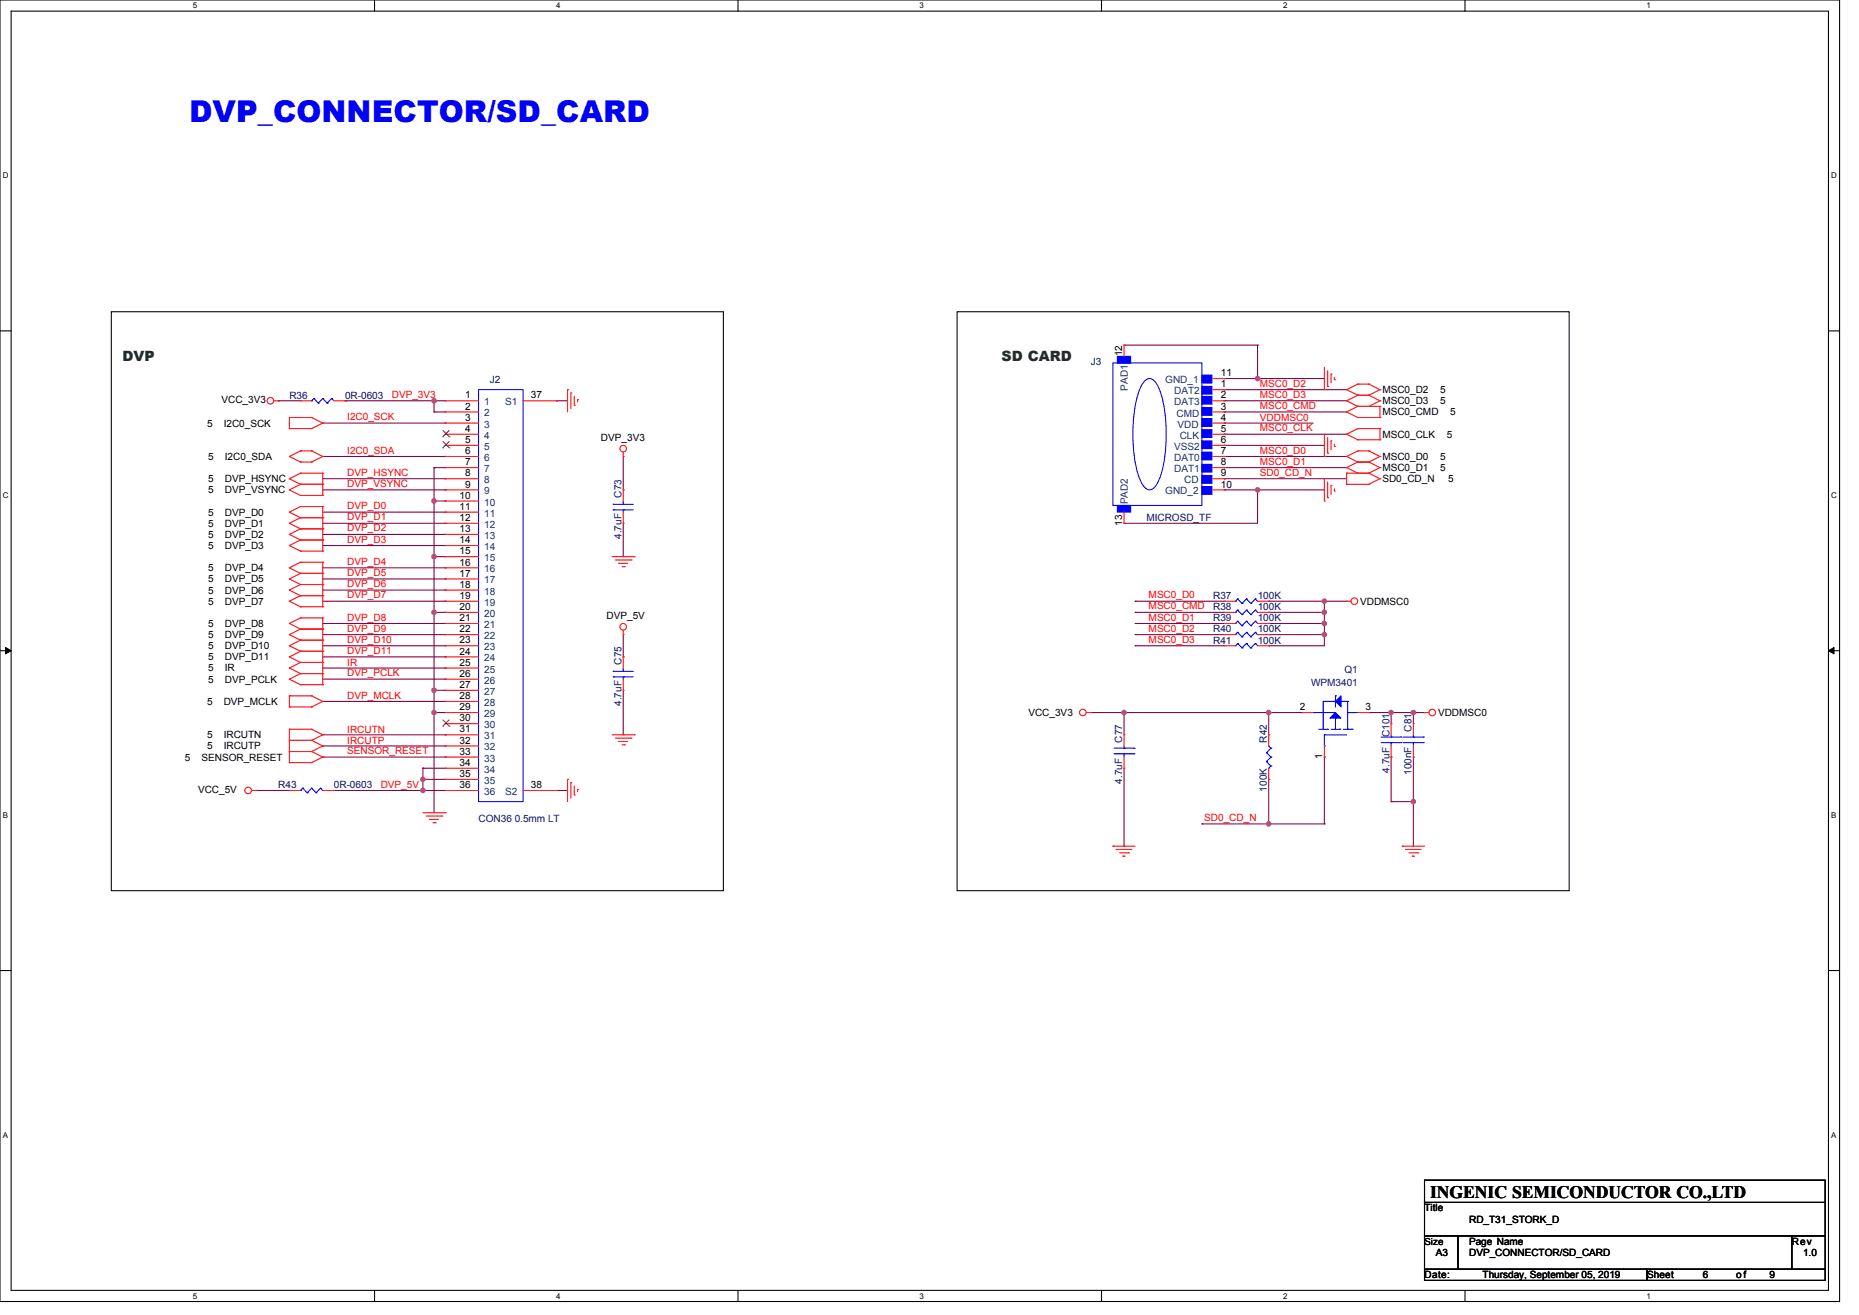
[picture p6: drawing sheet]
<svg xmlns="http://www.w3.org/2000/svg" width="297mm" height="210mm" viewBox="0 0 297 210" stroke-linecap="round" stroke-linejoin="round" font-family="sans-serif">
<path d="M0 0h293.9v207.8h-293.9zM1.8 1.8h290.3v204.3h-290.3z" fill="none" stroke="#000" stroke-width=".17"/>
<g fill="#fff">
<path d="M30.8 .2h.7v1.4h-.7z"/>
<path d="M30.8 206.2h.7v1.5h-.7z"/>
</g>
<path d="M59.8 0v1.8M59.8 206.1v1.7" fill="none" stroke="#000" stroke-width=".17"/>
<g fill="#fff">
<path d="M88.9 .2h.7v1.4h-.7z"/>
<path d="M88.9 206.2h.7v1.5h-.7z"/>
</g>
<path d="M117.9 0v1.8M117.9 206.1v1.7" fill="none" stroke="#000" stroke-width=".17"/>
<g fill="#fff">
<path d="M146.9 .2h.7v1.4h-.7z"/>
<path d="M146.9 206.2h.7v1.5h-.7z"/>
</g>
<path d="M176 0v1.8M176 206.1v1.7" fill="none" stroke="#000" stroke-width=".17"/>
<g fill="#fff">
<path d="M205 .2h.7v1.4h-.7z"/>
<path d="M205 206.2h.7v1.5h-.7z"/>
</g>
<path d="M234.1 0v1.8M234.1 206.1v1.7" fill="none" stroke="#000" stroke-width=".17"/>
<g fill="#fff">
<path d="M263.1 .2h.7v1.4h-.7z"/>
<path d="M263.1 206.2h.7v1.5h-.7z"/>
<path d="M.4 27.3h1v1.4h-1z"/>
<path d="M292.6 27.3h.9v1.4h-.9z"/>
<path d="M.4 78.4h1v1.4h-1z"/>
<path d="M292.6 78.4h.9v1.4h-.9z"/>
</g>
<path d="M0 52.8h1.8M292.1 52.8h1.8" fill="none" stroke="#000" stroke-width=".17"/>
<g fill="#fff">
<path d="M.4 129.4h.9v1.5h-.9z"/>
<path d="M292.6 129.4h.8v1.5h-.8z"/>
</g>
<path d="M0 103.9h1.8M292.1 103.9h1.8" fill="none" stroke="#000" stroke-width=".17"/>
<path d="M.9 103.4l.9 .5-.9 .5zM292.1 103.9l.9-.5v1z" fill="#000" stroke="#000" stroke-width=".16"/>
<g fill="#fff">
<path d="M.4 180.5h.9v1.4h-.9z"/>
<path d="M292.6 180.5h.8v1.4h-.8z"/>
</g>
<path d="M17.8 49.8h97.8v92.4h-97.8zM152.9 49.8h97.8v92.4h-97.8zM0 155h1.8M292.1 155h1.8M227.6 188.5h64v3.5h-64zM227.6 192h64v5.4h-64zM227.6 197.4h5.3v5.3h-5.3zM232.9 197.4h53.4v5.3h-53.4zM286.3 197.4h5.3v5.3h-5.3zM227.6 202.7h35.5v1.8h-35.5zM263.1 202.7h28.5v1.8h-28.5z" fill="none" stroke="#000" stroke-width=".17"/>
<g fill="none" stroke="#800040" stroke-width=".17">
<path d="M179.6 55.1h.1M179.6 55.1h21.3M200.9 55.1h.1M200.9 55.1v5.4M44.4 64h.1M44.4 64h3.6M51.6 67.6h19.5M51.6 72.9h19.5M51.6 78.2h19.5M51.6 76.5h19.5M55.1 64h.1M55.1 64h16"/>
<path d="M69.3 64h.1M69.3 65.8h.1M69.3 74.7h.1M69.3 64v1.8M69.3 74.7v55.1M69.3 65.8h1.8M69.3 74.7h1.8M71.1 67.6h.1M71.1 72.9h.1M71.1 78.2h.1M71.1 76.5h.1M88.9 64h.1"/>
<path d="M88.9 64h1.8M99.6 78.2h.1M99.6 72.9v5.3M195.6 71.1h.1M195.6 69.3h.1M195.6 65.8h.1M195.6 62.2h.1M195.6 74.7h.1M195.6 72.9h.1M195.6 64h.1M195.6 67.6h.1M195.6 76.5h.1"/>
<path d="M195.6 60.5h.1M195.6 78.2h.1M195.6 64h19.5M195.6 65.8h19.5M195.6 67.6h14.2M195.6 72.9h19.5M195.6 74.7h19.5M195.6 78.2h16M195.6 76.5h19.5M195.6 71.1h16M195.6 69.3h19.5M195.6 62.2h19.5"/>
<path d="M195.6 60.5h16M200.9 78.2h.1M200.9 60.5h.1M200.9 78.2v5.4h-21.3M51.6 83.6h19.5M51.6 81.8h19.5M51.6 85.3h19.5M51.6 87.1h19.5M51.6 90.7h19.5M51.6 92.5h19.5M51.6 94.2h19.5M51.6 96h19.5"/>
<path d="M51.6 99.6h19.5M69.3 80h.1M69.3 88.9h.1M69.3 97.8h.1M69.3 80h1.8M69.3 88.9h1.8M69.3 97.8h1.8M71.1 83.6h.1M71.1 81.8h.1M71.1 85.3h.1M71.1 87.1h.1M71.1 90.7h.1"/>
<path d="M71.1 92.5h.1M71.1 94.2h.1M71.1 96h.1M71.1 99.6h.1M99.6 88.9h.1M99.6 83.6v5.3M179.6 83.6h.1M181.4 97.8h.1M181.4 99.6h.1M181.4 96h.1M181.4 97.8h14.2M181.4 96h14.2"/>
<path d="M181.4 99.6h14.2M202.7 97.8h.1M202.7 96h.1M202.7 99.6h.1M202.7 97.8h8.9M202.7 96h12.4M202.7 99.6h8.9M211.6 97.8h.1M211.6 96h.1M211.6 99.6h.1M211.6 96v7.1h-8.9M51.6 112h19.5"/>
<path d="M51.6 117.3h19.5M51.6 119.1h19.5M51.6 106.7h19.5M51.6 101.3h19.5M51.6 103.1h19.5M51.6 104.9h19.5M51.6 108.5h19.5M69.3 110.2h.1M69.3 113.8h.1M69.3 110.2h1.8M69.3 113.8h1.8M71.1 112h.1"/>
<path d="M71.1 117.3h.1M71.1 119.1h.1M71.1 106.7h.1M71.1 101.3h.1M71.1 103.1h.1M71.1 104.9h.1M71.1 108.5h.1M99.6 104.9h.1M99.6 117.3h.1M99.6 101.3v3.6M99.6 110.2v7.1M174.2 113.8h.1"/>
<path d="M174.2 113.8h33.8M179.6 113.8h.1M179.6 113.8v3.5M181.4 103.1h.1M181.4 101.3h.1M181.4 101.3h14.2M181.4 103.1h14.2M202.7 113.8h.1M202.7 101.3h.1M202.7 103.1h.1M202.7 101.3h8.9M202.7 113.8v3.5"/>
<path d="M208 113.8h.1M211.6 101.3h.1M218.7 113.8h.1M218.7 113.8h8.9M222.2 113.8h.1M222.2 113.8v1.8M225.8 113.8h.1M225.8 113.8v1.8M40.9 126.2h.1M40.9 126.2h5.3M51.6 120.9h19.5M53.3 126.2h.1"/>
<path d="M53.3 126.2h17.8M67.6 124.5h.1M67.6 126.2h.1M67.6 122.7h.1M67.6 122.7v3.5M67.6 124.5h3.5M67.6 122.7h3.5M71.1 120.9h.1M88.9 126.2h.1M88.9 126.2h1.8M179.6 135.1h.1M179.6 122.7v12.4"/>
<path d="M192 131.6h.1M192 131.6h19.6M202.7 124.5h.1M202.7 124.5v7.1M211.6 131.6h.1M211.6 120.9h.1M211.6 120.9v10.7M222.2 128h.1M222.2 120.9h.1M222.2 128h3.6M222.2 120.9v7.1M225.8 128h.1"/>
<path d="M225.8 120.9h.1M225.8 120.9v14.2"/>
</g>
<g fill="#f0f" stroke="#f0f" stroke-width=".17">
<circle cx="69.3" cy="64" r=".35"/>
<circle cx="69.3" cy="80" r=".35"/>
<circle cx="69.3" cy="88.9" r=".35"/>
<circle cx="69.3" cy="110.2" r=".35"/>
<circle cx="69.3" cy="97.8" r=".35"/>
<circle cx="69.3" cy="113.8" r=".35"/>
<circle cx="67.6" cy="124.5" r=".35"/>
<circle cx="67.6" cy="126.2" r=".35"/>
<circle cx="222.2" cy="113.8" r=".35"/>
<circle cx="179.6" cy="113.8" r=".35"/>
<circle cx="202.7" cy="113.8" r=".35"/>
<circle cx="202.7" cy="131.6" r=".35"/>
<circle cx="225.8" cy="113.8" r=".35"/>
<circle cx="225.8" cy="128" r=".35"/>
<circle cx="211.6" cy="97.8" r=".35"/>
<circle cx="211.6" cy="96" r=".35"/>
<circle cx="211.6" cy="101.3" r=".35"/>
<circle cx="211.6" cy="99.6" r=".35"/>
<circle cx="200.9" cy="78.2" r=".35"/>
<circle cx="200.9" cy="60.4" r=".35"/>
</g>
<g fill="none" stroke="#f00" stroke-width=".17">
<path d="M179.6 55.1h.1M179.6 55.1v1.8M211.6 58.7v3.5M212.1 59.2v2.5M212.7 59.7h.1M212.7 59.7v1.5M43.7 64h.7M44.4 64h.1M46.2 76.5h.1M46.2 78.2h.1M46.2 72.9h.1M46.2 68.5h.1"/>
<path d="M46.2 66.7h.1M46.2 76.5l1.8 .8M46.2 78.2l1.8 .9M46.2 72.9l1.8 .9M46.2 66.7h3.6M46.2 68.5h3.6M46.2 66.7v1.8M48 75.6h.1M48 77.3h.1M48 79.1h.1M48 72h.1M48 73.8h.1"/>
<path d="M48 64h.1M48 75.6l-1.8 .9M48 75.6h3.6M48 77.3h3.6M48 77.3l-1.8 .9M48 79.1h3.6M48 72l-1.8 .9M48 72h1.8M48 73.8h1.8M48 64h1.8M49.8 72h.1M49.8 73.8h.1"/>
<path d="M49.8 66.7h.1M49.8 68.5h.1M49.8 72l1.8 .9M49.8 66.7l1.8 .9M51.6 75.6h.1M51.6 77.3h.1M51.6 79.1h.1M51.6 72.9h.1M51.6 67.6h.1M51.6 75.6v3.5M51.6 72.9l-1.8 .9M51.6 67.6l-1.8 .9"/>
<path d="M53.3 64h1.8M55.1 64h.1M71.1 64h.1M71.1 65.8h.1M71.1 67.6h.1M71.1 69.3h.1M71.1 71.1h.1M71.1 72.9h.1M71.1 74.7h.1M71.1 76.5h.1M71.1 78.2h.1M71.1 64h5.4"/>
<path d="M71.1 65.8h5.4M71.1 67.6h5.4M71.1 69.3h5.4M71.1 71.1h5.4M71.1 72.9h5.4M71.1 74.7h5.4M71.1 76.5h5.4M71.1 78.2h5.4M83.6 64h5.3M88.9 64h.1M90.7 62.2h.1M90.7 62.2v3.6"/>
<path d="M91.2 62.8h.1M91.2 62.8v2.5M91.7 64.7h.1M91.7 63.3v1.4M92.3 63.8h.1M92.3 63.8v.4M99.6 72.9h.1M99.6 78.2h.1M99.6 72.2v.7M99.6 78.2v1.8M193.8 64h1.8M193.8 62.2h1.8"/>
<path d="M193.8 65.8h1.8M193.8 67.6h1.8M193.8 69.3h1.8M193.8 71.1h1.8M193.8 72.9h1.8M193.8 74.7h1.8M193.8 76.5h1.8M193.8 78.2h1.8M193.8 60.5h1.8M195.6 62.2h.1M195.6 64h.1M195.6 65.8h.1"/>
<path d="M195.6 67.6h.1M195.6 69.3h.1M195.6 71.1h.1M195.6 72.9h.1M195.6 74.7h.1M195.6 76.5h.1M195.6 78.2h.1M195.6 60.5h.1M211.6 62.2h.1M211.6 72.9h.1M211.6 69.3v3.6M211.6 76.5v3.5"/>
<path d="M212.1 61.7h.1M212.1 72.4h.1M212.1 79.5h.1M212.1 69.9v2.5M212.1 77v2.5M212.7 70.4h.1M212.7 77.5h.1M212.7 70.4v1.4M212.7 77.5v1.4M213.2 60.6h.1M213.2 71.3h.1M213.2 78.4h.1"/>
<path d="M213.2 60.3v.3M213.2 70.9v.4M213.2 78.1v.3M215.1 62.2h.1M215.1 64h.1M215.1 72.9h.1M215.1 74.7h.1M215.1 77.3h.1M215.1 75.6h.1M215.1 65.8h.1M215.1 69.3h.1M215.1 75.6h3.6"/>
<path d="M215.1 77.3h3.6M215.1 62.2l1.8 .9M215.1 64l1.8 .9M215.1 72.9l1.8 .9M215.1 74.7l1.8 .9M215.1 75.6v1.7M215.1 65.8l1.8 .9M215.1 69.3l1.8 .9M216.9 61.3h.1M216.9 63.1h.1M216.9 64.9h.1M216.9 72h.1"/>
<path d="M216.9 73.8h.1M216.9 75.6h.1M216.9 66.7h.1M216.9 68.5h.1M216.9 70.2h.1M216.9 72h1.8M216.9 73.8h1.8M216.9 66.7h3.6M216.9 68.5h3.6M216.9 61.3l-1.8 .9M216.9 61.3h1.8M216.9 63.1h1.8"/>
<path d="M216.9 63.1l-1.8 .9M216.9 64.9h3.6M216.9 72l-1.8 .9M216.9 73.8l-1.8 .9M216.9 64.9l-1.8 .9M216.9 68.5l-1.8 .8M216.9 70.2h3.6M218.7 61.3h.1M218.7 63.1h.1M218.7 64.9h.1M218.7 72h.1M218.7 73.8h.1"/>
<path d="M218.7 75.6h.1M218.7 77.3h.1M218.7 61.3l1.8 .9M218.7 63.1l1.8 .9M218.7 72l1.8 .9M218.7 73.8l1.8 .9M218.7 75.6l1.8 .9M220.5 62.2h.1M220.5 64h.1M220.5 72.9h.1M220.5 74.7h.1M220.5 76.5h.1"/>
<path d="M220.5 64.9h.1M220.5 66.7h.1M220.5 68.5h.1M220.5 70.2h.1M220.5 62.2l-1.8 .9M220.5 64l-1.8 .9M220.5 72.9l-1.8 .9M220.5 74.7l-1.8 .9M220.5 76.5l-1.8 .8M220.5 64.9v1.8M220.5 68.5v1.7M46.2 81.8h.1"/>
<path d="M46.2 83.6h.1M46.2 85.3h.1M46.2 87.1h.1M46.2 90.7h.1M46.2 92.5h.1M46.2 94.2h.1M46.2 96h.1M46.2 99.6h.1M46.2 81.8l1.8 .9M46.2 83.6l1.8 .9M46.2 85.3l1.8 .9M46.2 87.1l1.8 .9"/>
<path d="M46.2 90.7l1.8 .9M46.2 92.5l1.8 .8M46.2 94.2l1.8 .9M46.2 96l1.8 .9M46.2 99.6l1.8 .9M48 80.9h.1M48 82.7h.1M48 84.5h.1M48 86.2h.1M48 88h.1M48 89.8h.1M48 91.6h.1"/>
<path d="M48 93.3h.1M48 95.1h.1M48 96.9h.1M48 98.7h.1M48 80.9l-1.8 .9M48 80.9h3.6M48 82.7h3.6M48 82.7l-1.8 .9M48 84.5h3.6M48 84.5l-1.8 .8M48 86.2h3.6M48 86.2l-1.8 .9"/>
<path d="M48 88h3.6M48 89.8l-1.8 .9M48 89.8h3.6M48 91.6h3.6M48 91.6l-1.8 .9M48 93.3h3.6M48 93.3l-1.8 .9M48 95.1h3.6M48 95.1l-1.8 .9M48 96.9h3.6M48 98.7l-1.8 .9M48 98.7h3.6"/>
<path d="M51.6 80.9h.1M51.6 82.7h.1M51.6 84.5h.1M51.6 86.2h.1M51.6 88h.1M51.6 89.8h.1M51.6 91.6h.1M51.6 93.3h.1M51.6 95.1h.1M51.6 96.9h.1M51.6 98.7h.1M51.6 80.9v7.1"/>
<path d="M51.6 89.8v7.1M51.6 98.7v10.6M71.1 80h.1M71.1 81.8h.1M71.1 83.6h.1M71.1 85.3h.1M71.1 87.1h.1M71.1 88.9h.1M71.1 90.7h.1M71.1 92.5h.1M71.1 94.2h.1M71.1 96h.1"/>
<path d="M71.1 97.8h.1M71.1 99.6h.1M71.1 88.9h5.4M71.1 96h5.4M71.1 97.8h5.4M71.1 99.6h5.4M71.1 80h5.4M71.1 81.8h5.4M71.1 83.6h5.4M71.1 85.3h5.4M71.1 87.1h5.4M71.1 90.7h5.4"/>
<path d="M71.1 92.5h5.4M71.1 94.2h5.4M97.8 88.9h3.5M98.3 89.4h2.5M98.9 90h.1M98.9 90h1.4M99.4 90.5h.3M99.6 83.6h.1M99.6 81.8v1.8M99.7 90.5h.1M100.8 89.4h.1M101.3 88.9h.1"/>
<path d="M179.6 83.6h.1M179.6 81.8v1.8M195.6 97.8h.1M195.6 99.6h.1M195.6 96h.1M195.6 96h1.8M195.6 97.8h1.8M195.6 99.6h1.8M200.9 96h1.8M200.9 97.8h1.8M200.9 99.6h1.8M202.7 97.8h.1"/>
<path d="M202.7 99.6h.1M202.7 96h.1M211.6 80h.1M215.1 96h.1M215.1 96h.7M46.2 101.3h.1M46.2 103.1h.1M46.2 104.9h.1M46.2 106.7h.1M46.2 108.5h.1M46.2 112.9h.1M46.2 111.1h.1"/>
<path d="M46.2 118.2h.1M46.2 116.5h.1M46.2 101.3l1.8 .9M46.2 103.1l1.8 .9M46.2 104.9l1.8 .9M46.2 106.7l1.8 .9M46.2 108.5l1.8 .8M46.2 111.1v1.8M46.2 116.5v5.3M46.2 111.1h3.6M46.2 112.9h3.6M46.2 116.5h3.6"/>
<path d="M46.2 118.2h3.6M48 100.5h.1M48 102.2h.1M48 104h.1M48 105.8h.1M48 107.6h.1M48 109.3h.1M48 100.5h3.6M48 100.5l-1.8 .8M48 102.2h3.6M48 102.2l-1.8 .9M48 104h3.6"/>
<path d="M48 104l-1.8 .9M48 105.8h3.6M48 105.8l-1.8 .9M48 107.6h3.6M48 107.6l-1.8 .9M48 109.3h3.6M49.8 111.1h.1M49.8 112.9h.1M49.8 116.5h.1M49.8 118.2h.1M49.8 111.1l1.8 .9M49.8 116.5l1.8 .8"/>
<path d="M49.8 118.2l1.8 .9M51.6 100.5h.1M51.6 102.2h.1M51.6 104h.1M51.6 105.8h.1M51.6 107.6h.1M51.6 109.3h.1M51.6 112h.1M51.6 117.3h.1M51.6 119.1h.1M51.6 112l-1.8 .9M51.6 117.3l-1.8 .9"/>
<path d="M51.6 119.1l-1.8 .9M71.1 101.3h.1M71.1 103.1h.1M71.1 104.9h.1M71.1 106.7h.1M71.1 108.5h.1M71.1 110.2h.1M71.1 112h.1M71.1 113.8h.1M71.1 115.6h.1M71.1 117.3h.1M71.1 119.1h.1"/>
<path d="M71.1 117.3h5.4M71.1 113.8h5.4M71.1 103.1h5.4M71.1 101.3h5.4M71.1 104.9h5.4M71.1 106.7h5.4M71.1 108.5h5.4M71.1 110.2h5.4M71.1 112h5.4M71.1 115.6h5.4M71.1 119.1h5.4M97.8 117.3h3.5"/>
<path d="M98.3 117.9h2.5M98.9 118.4h.1M98.9 118.4h1.4M99.4 118.9h.3M99.6 101.3h.1M99.6 110.2h.1M99.6 104.9h.1M99.6 100.6v.7M99.6 104.9v1.8M99.6 108.5v1.7M99.7 118.9h.1M100.8 117.9h.1"/>
<path d="M101.3 117.3h.1M173.5 113.8h.7M174.2 113.8h.1M179.6 117.3h.1M179.6 117.3v1.8M195.6 103.1h.1M195.6 101.3h.1M195.6 103.1h1.8M195.6 101.3h1.8M200.9 103.1h1.8M200.9 101.3h1.8M202.7 117.3h.1"/>
<path d="M202.7 103.1h.1M202.7 101.3h.1M202.7 117.3v1.8M208 113.8h.1M208 113.8h1.8M211.6 119.1v1.8M216.9 113.8h1.8M218.7 113.8h.1M222.2 115.6h.1M222.2 115.6v1.7M222.2 119.1v1.8M225.8 115.6h.1"/>
<path d="M225.8 115.6v1.7M225.8 119.1v1.8M227.6 113.8h.1M227.6 113.8h.7M40.2 126.2h.7M40.9 126.2h.1M46.2 120h.1M46.2 121.8h.1M46.2 126.2h.1M46.2 120h3.6M46.2 121.8h3.6M46.2 126.2h1.8"/>
<path d="M49.8 120h.1M49.8 121.8h.1M49.8 120l1.8 .9M51.6 120.9h.1M51.6 120.9l-1.8 .9M51.6 126.2h1.7M53.3 126.2h.1M67.6 129.8h3.5M68.1 130.3h2.5M68.6 130.9h.1M68.6 130.9h1.5M69.2 131.4h.3"/>
<path d="M69.5 131.4h.1M70.6 130.3h.1M71.1 129.8h.1M71.1 122.7h.1M71.1 124.5h.1M71.1 126.2h.1M71.1 120.9h.1M71.1 126.2h5.4M71.1 122.7h5.4M71.1 124.5h5.4M71.1 120.9h5.4M83.6 126.2h5.3"/>
<path d="M88.9 126.2h.1M90.7 124.5h.1M90.7 124.5v3.5M91.2 125h.1M91.2 125v2.5M91.7 126.9h.1M91.7 125.5v1.4M92.3 126.1h.1M92.3 126.1v.3M177.8 135.1h.1M177.8 135.1h3.6M178.3 135.7h.1"/>
<path d="M178.3 135.7h2.5M178.9 136.2h1.4M179.4 136.7h.1M179.4 136.7h.4M179.6 122.7h.1M179.6 120.9v1.8M180.3 136.2h.1M202.7 124.5h.1M202.7 122.7v1.8M211.6 120.9h.1M222.2 120.9h.1M224 135.1h.1"/>
<path d="M224 135.1h3.6M224.6 135.7h.1M224.6 135.7h2.5M225.1 136.2h1.4M225.6 136.7h.1M225.6 136.7h.4M225.8 120.9h.1M226.5 136.2h.1"/>
<circle cx="43.2" cy="64" r=".53"/>
<circle cx="99.6" cy="71.6" r=".53"/>
<circle cx="216.4" cy="96" r=".53"/>
<circle cx="99.6" cy="100.1" r=".53"/>
<circle cx="173" cy="113.8" r=".53"/>
<circle cx="228.8" cy="113.8" r=".53"/>
<circle cx="39.6" cy="126.2" r=".53"/>
</g>
<g fill="none" stroke="#00f" stroke-width=".17">
<path d="M177.8 58h14.2v22.7h-14.2zM49.8 64h.1M50.1 63.6h.1M50.1 63.6l.8 .8M50.1 63.6l-.3 .4M50.9 64.4h.1M51.6 63.6h.1M51.6 63.6l.7 .8M51.6 63.6l-.7 .8M52.3 64.4h.1M53 63.6h.1M53 63.6l.3 .4"/>
<path d="M53 63.6l-.7 .8M76.5 62.2h7.1v65.8h-7.1zM182.8 60.9a1.01 1.01 0 0 1 1.7 0 11.1 11.1 0 0 1 1.7 5.6 23.5 23.5 0 0 1-1 10 2.22 2.22 0 0 1-1.5 1.7 2.22 2.22 0 0 1-1.6-1.7 24.1 24.1 0 0 1 0-14.3zM98 80.5h.1M98 81.4h.1M98 80.5h3.2M98 81.4h3.2M99.6 81.4h.1M99.6 80.5h.1M99.6 80v.5M99.6 81.4v.4M197.4 97.8h.1"/>
<path d="M197.4 99.6h.1M197.4 96h.1M197.7 97.4h.1M197.7 99.2h.1M197.7 95.7h.1M197.7 97.4l.7 .7M197.7 97.4l-.3 .4M197.7 99.2l.7 .7M197.7 99.2l-.3 .4M197.7 95.7l.7 .7M197.7 95.7l-.3 .3M198.4 98.1h.1"/>
<path d="M198.4 99.9h.1M198.4 96.4h.1M199.1 97.4h.1M199.1 99.2h.1M199.1 95.7h.1M199.1 97.4l.7 .7M199.1 97.4l-.7 .7M199.1 99.2l.7 .7M199.1 99.2l-.7 .7M199.1 95.7l.7 .7M199.1 95.7l-.7 .7M199.8 98.1h.1"/>
<path d="M199.8 99.9h.1M199.8 96.4h.1M200.6 97.4h.1M200.6 99.2h.1M200.6 95.7h.1M200.6 97.4l.3 .4M200.6 97.4l-.8 .7M200.6 99.2l.3 .4M200.6 99.2l-.8 .7M200.6 95.7l.3 .3M200.6 95.7l-.8 .7M98 107.2h.1"/>
<path d="M98 108.1h.1M98 107.2h3.2M98 108.1h3.2M99.6 108.1h.1M99.6 107.2h.1M99.6 106.7v.5M99.6 108.1v.4M178 119.5h3.2M179.6 119.5h.1M179.6 119.1v.4M181.2 119.5h.1M197.4 103.1h.1"/>
<path d="M197.4 101.3h.1M197.7 102.8h.1M197.7 101h.1M197.7 102.8l.7 .7M197.7 102.8l-.3 .3M197.7 101l.7 .7M197.7 101l-.3 .3M198.4 103.5h.1M198.4 101.7h.1M199.1 102.8h.1M199.1 101h.1M199.1 102.8l.7 .7"/>
<path d="M199.1 102.8l-.7 .7M199.1 101l.7 .7M199.1 101l-.7 .7M199.8 103.5h.1M199.8 101.7h.1M200.6 102.8h.1M200.6 101h.1M200.6 102.8l.3 .3M200.6 102.8l-.8 .7M200.6 101l.3 .3M200.6 101l-.8 .7M202.7 119.1l.4 .4"/>
<path d="M203.1 119.5h.1M203.1 119.5l-.8 .7M209.8 113.8h.1M209.8 113.8h3.6M210.7 116.5h1.4M211.4 112h.1M211.4 112v4.5M211.4 112h2M211.6 117.3h.1M211.6 119.1h.1M211.6 117.3h3.5M211.6 117.3v1.8"/>
<path d="M212.1 116.5h.1M212.7 116.5h1.4M213.4 111.1h.1M213.4 112h.1M213.4 114.7h.1M213.4 111.1v1.8M213.4 114.7v1.8M214.1 116.5h.1M214.2 112h1.1M214.6 116.5h1.4M215.3 112h.1M215.3 116.5h.1"/>
<path d="M215.3 113.8h.1M215.3 112v4.5M215.3 113.8h1.6M216 116.5h.1M220.7 118.6h3.1M220.7 117.7h3.1M222.2 117.7h.1M222.2 118.6h.1M222.2 117.3v.4M222.2 118.6v.5M223.8 118.6h.1M223.8 117.7h.1"/>
<path d="M224.2 118.6h3.2M224.2 117.7h3.2M225.8 117.7h.1M225.8 118.6h.1M225.8 117.3v.4M225.8 118.6v.5M227.4 118.6h.1M227.4 117.7h.1M48 126.2h.1M48.4 125.9h.1M48.4 125.9l.7 .7M48.4 125.9l-.4 .3"/>
<path d="M49.1 126.6h.1M49.8 125.9h.1M49.8 125.9l.7 .7M49.8 125.9l-.7 .7M50.5 126.6h.1M51.2 125.9h.1M51.2 125.9l.4 .3M51.2 125.9l-.7 .7M178 120.4h3.2M179.6 120.4h.1M179.6 120.4v.5M181.2 120.4h.1"/>
<path d="M202.3 120.2h.1M202.3 121.6h.1M202.3 120.2l.8 .7M202.3 121.6l.8 .7M202.7 122.7h.1M203.1 120.9h.1M203.1 122.3h.1M203.1 120.9l-.8 .7M203.1 122.3l-.4 .4"/>
</g>
<g fill="#00f" stroke="#00f" stroke-width=".17">
<path d="M213.4 113.8l.8 .9h-1.7z"/>
<path d="M214.2 111.1v1.8l-.8-.9z"/>
<path d="M192 66.9h1.6v1.2h-1.6z" fill-rule="evenodd"/>
<path d="M192 63.3h1.6v1.2h-1.6z" fill-rule="evenodd"/>
<path d="M192 61.7h1.6v1.2h-1.6z" fill-rule="evenodd"/>
<path d="M192 59.9h1.6v1.3h-1.6z" fill-rule="evenodd"/>
<path d="M192 65.1h1.6v1.2h-1.6z" fill-rule="evenodd"/>
<path d="M192 77.7h1.6v1.2h-1.6z" fill-rule="evenodd"/>
<path d="M192 70.4h1.6v1.2h-1.6z" fill-rule="evenodd"/>
<path d="M192 72.2h1.6v1.2h-1.6z" fill-rule="evenodd"/>
<path d="M192 74.1h1.6v1.3h-1.6z" fill-rule="evenodd"/>
<path d="M178.5 56.9h2.1v1.1h-2.1z" fill-rule="evenodd"/>
<path d="M178.5 80.7h2.1v1.1h-2.1z" fill-rule="evenodd"/>
<path d="M192 75.9h1.6v1.3h-1.6z" fill-rule="evenodd"/>
<path d="M192 68.6h1.6v1.3h-1.6z" fill-rule="evenodd"/>
</g>
<path d="M70.7 69.8h.1M70.7 71.5h.1M70.7 68.7l1.1 1.1M70.7 70.5l1.1 1M71.8 69.8h.1M71.8 71.5h.1M71.8 68.7l-1.1 1.1M71.8 70.5l-1.1 1M70.7 116h.1M70.7 114.9l1.1 1.1M71.8 116h.1M71.8 114.9l-1.1 1.1" fill="none" stroke="#804000" stroke-width=".16"/>
<text font-size="4.8" fill="#00f" x="30.2" y="19.5">DVP_CONNECTOR/SD_CARD</text>
<text font-size="2.8" x="228.5" y="191.3">INGENIC SEMICONDUCTOR CO.,LTD</text>
<g font-size="2.3" fill="#008000">
<text x="19.6" y="57.6">DVP</text>
<text x="160" y="57.6">SD CARD</text>
</g>
<g font-size="1.6" fill="#000080">
<text x="174.3" y="58.3">J3</text>
<text x="46.2" y="63.7">R36</text>
<text x="55.1" y="63.7">0R-0603</text>
<text x="78.2" y="61.2">J2</text>
<text x="99.3" y="79.5" transform="rotate(-90 99.3 79.5)">C73</text>
<text x="183.1" y="83.2">MICROSD_TF</text>
<text x="99.3" y="86.1" transform="rotate(-90 99.3 86.1)">4.7uF</text>
<text x="193.8" y="95.7">R37</text>
<text x="200.9" y="95.7">100K</text>
<text x="193.8" y="97.5">R38</text>
<text x="193.8" y="101">R40</text>
<text x="193.8" y="99.2">R39</text>
<text x="200.9" y="97.5">100K</text>
<text x="200.9" y="101">100K</text>
<text x="200.9" y="99.2">100K</text>
<text x="99.3" y="106.2" transform="rotate(-90 99.3 106.2)">C75</text>
<text x="193.8" y="102.8">R41</text>
<text x="200.9" y="102.8">100K</text>
<text x="214.8" y="107.4">Q1</text>
<text x="99.3" y="112.7" transform="rotate(-90 99.3 112.7)">4.7uF</text>
<text x="209.5" y="109.5">WPM3401</text>
<text x="179.3" y="118.6" transform="rotate(-90 179.3 118.6)">C77</text>
<text x="202.4" y="118.6" transform="rotate(-90 202.4 118.6)">R42</text>
<text x="222" y="117.7" transform="rotate(-90 222 117.7)">C101</text>
<text x="225.5" y="116.8" transform="rotate(-90 225.5 116.8)">C81</text>
<text x="44.5" y="125.9">R43</text>
<text x="53.3" y="125.9">0R-0603</text>
<text x="179.3" y="125.2" transform="rotate(-90 179.3 125.2)">4.7uF</text>
<text x="222" y="123.4" transform="rotate(-90 222 123.4)">4.7uF</text>
<text x="225.5" y="123.8" transform="rotate(-90 225.5 123.8)">100nF</text>
<text x="76.5" y="131.2">CON36 0.5mm LT</text>
<text x="202.4" y="126.4" transform="rotate(-90 202.4 126.4)">100K</text>
</g>
<g font-size="1.6">
<text x="179.3" y="56.9" transform="rotate(-90 179.3 56.9)">12</text>
<text x="35.4" y="64.4">VCC_3V3</text>
<text x="74.3" y="63.6">1</text>
<text x="74.3" y="65.4">2</text>
<text x="84.8" y="63.6">37</text>
<text x="195.1" y="61.9">1</text>
<text x="195.1" y="63.6">2</text>
<text x="195.1" y="65.4">3</text>
<text x="195.1" y="60.1">11</text>
<text x="220.8" y="62.8">MSC0_D2</text>
<text x="220.8" y="64.6">MSC0_D3</text>
<text x="230.1" y="62.8">5</text>
<text x="230.1" y="64.6">5</text>
<text x="33.1" y="68.1">5</text>
<text x="35.7" y="68.1">I2C0_SCK</text>
<text x="74.3" y="67.2">3</text>
<text x="74.3" y="69">4</text>
<text x="74.3" y="70.7">5</text>
<text x="96" y="70.4">DVP_3V3</text>
<text x="195.1" y="67.2">4</text>
<text x="195.1" y="69">5</text>
<text x="195.1" y="70.7">6</text>
<text x="220.8" y="66.3">MSC0_CMD</text>
<text x="220.8" y="69.9">MSC0_CLK</text>
<text x="231.2" y="69.9">5</text>
<text x="231.7" y="66.3">5</text>
<text x="33.3" y="77">5</text>
<text x="33.3" y="73.4">5</text>
<text x="35.9" y="77">DVP_HSYNC</text>
<text x="35.9" y="73.4">I2C0_SDA</text>
<text x="74.3" y="72.5">6</text>
<text x="74.3" y="74.3">7</text>
<text x="74.3" y="76.1">8</text>
<text x="74.3" y="77.9">9</text>
<text x="195.1" y="72.5">7</text>
<text x="195.1" y="74.3">8</text>
<text x="195.1" y="76.1">9</text>
<text x="195.1" y="77.9">10</text>
<text x="220.8" y="73.4">MSC0_D0</text>
<text x="220.8" y="75.2">MSC0_D1</text>
<text x="220.8" y="77">SD0_CD_N</text>
<text x="230.1" y="73.4">5</text>
<text x="230.1" y="75.2">5</text>
<text x="231.3" y="77">5</text>
<text x="33.3" y="78.8">5</text>
<text x="33.3" y="82.3">5</text>
<text x="35.9" y="78.8">DVP_VSYNC</text>
<text x="35.9" y="82.3">DVP_D0</text>
<text x="73.4" y="79.6">10</text>
<text x="73.4" y="81.4">11</text>
<text x="73.4" y="83.2">12</text>
<text x="179.3" y="83.9" transform="rotate(-90 179.3 83.9)">13</text>
<text x="33.3" y="84.1">5</text>
<text x="33.3" y="85.9">5</text>
<text x="33.3" y="87.7">5</text>
<text x="35.9" y="84.1">DVP_D1</text>
<text x="35.9" y="85.9">DVP_D2</text>
<text x="35.9" y="87.7">DVP_D3</text>
<text x="73.4" y="85">13</text>
<text x="73.4" y="86.8">14</text>
<text x="73.4" y="88.5">15</text>
<text x="33.3" y="91.2">5</text>
<text x="33.3" y="93">5</text>
<text x="33.3" y="94.8">5</text>
<text x="35.9" y="91.2">DVP_D4</text>
<text x="35.9" y="93">DVP_D5</text>
<text x="35.9" y="94.8">DVP_D6</text>
<text x="73.4" y="90.3">16</text>
<text x="73.4" y="92.1">17</text>
<text x="73.4" y="93.9">18</text>
<text x="73.4" y="95.6">19</text>
<text x="33.3" y="96.6">5</text>
<text x="33.3" y="100.1">5</text>
<text x="33.3" y="101.9">5</text>
<text x="35.9" y="96.6">DVP_D7</text>
<text x="35.9" y="100.1">DVP_D8</text>
<text x="35.9" y="101.9">DVP_D9</text>
<text x="73.4" y="97.4">20</text>
<text x="73.4" y="99.2">21</text>
<text x="73.4" y="101">22</text>
<text x="96.9" y="98.9">DVP_5V</text>
<text x="217.3" y="96.6">VDDMSC0</text>
<text x="33.3" y="103.7">5</text>
<text x="33.3" y="105.5">5</text>
<text x="33.3" y="107.2">5</text>
<text x="35.9" y="103.7">DVP_D10</text>
<text x="35.9" y="105.5">DVP_D11</text>
<text x="35.9" y="107.2">IR</text>
<text x="73.4" y="102.8">23</text>
<text x="73.4" y="104.5">24</text>
<text x="73.4" y="106.3">25</text>
<text x="33.1" y="112.6">5</text>
<text x="33.3" y="109">5</text>
<text x="35.7" y="112.6">DVP_MCLK</text>
<text x="35.9" y="109">DVP_PCLK</text>
<text x="73.4" y="108.1">26</text>
<text x="73.4" y="109.9">27</text>
<text x="73.4" y="111.6">28</text>
<text x="73.4" y="113.4">29</text>
<text x="207.7" y="113.4">2</text>
<text x="218.2" y="113.4">3</text>
<text x="33.1" y="117.9">5</text>
<text x="33.1" y="119.7">5</text>
<text x="35.7" y="117.9">IRCUTN</text>
<text x="35.7" y="119.7">IRCUTP</text>
<text x="73.4" y="115.2">30</text>
<text x="73.4" y="117">31</text>
<text x="73.4" y="118.8">32</text>
<text x="164.3" y="114.3">VCC_3V3</text>
<text x="229.7" y="114.3">VDDMSC0</text>
<text x="29.5" y="121.5">5</text>
<text x="32.2" y="121.5">SENSOR_RESET</text>
<text x="73.4" y="122.3">34</text>
<text x="73.4" y="124.1">35</text>
<text x="73.4" y="125.9">36</text>
<text x="73.4" y="120.5">33</text>
<text x="84.8" y="125.9">38</text>
<text x="211.2" y="121.3" transform="rotate(-90 211.2 121.3)">1</text>
<text x="31.6" y="126.6">VCC_5V</text>
<text x="227.6" y="193.5">Title</text>
<text x="234.7" y="195.2">RD_T31_STORK_D</text>
<text x="229.4" y="200.6">A3</text>
<text x="234.7" y="198.8">Page Name</text>
<text x="234.7" y="200.6">DVP_CONNECTOR/SD_CARD</text>
<text x="286.3" y="198.8">Rev</text>
<text x="288.1" y="200.6">1.0</text>
<text x="227.6" y="204.1">Date:</text>
<text x="236.9" y="204.1">Thursday, September 05, 2019</text>
<text x="263.1" y="204.1">Sheet</text>
<text x="272.1" y="204.1">6</text>
<text x="277.4" y="204.1">of</text>
<text x="282.7" y="204.1">9</text>
</g>
<g font-size="1.6" fill="#f00">
<text x="62.6" y="63.5">DVP_3V3</text>
<text x="201.3" y="65.3">MSC0_CMD</text>
<text x="201.3" y="61.8">MSC0_D2</text>
<text x="201.3" y="63.5">MSC0_D3</text>
<text x="55.5" y="67.1">I2C0_SCK</text>
<text x="201.3" y="68.9">MSC0_CLK</text>
<text x="201.3" y="67.2">VDDMSC0</text>
<text x="55.5" y="72.4">I2C0_SDA</text>
<text x="55.5" y="77.8">DVP_VSYNC</text>
<text x="55.5" y="76">DVP_HSYNC</text>
<text x="201.3" y="74.2">MSC0_D1</text>
<text x="201.3" y="72.4">MSC0_D0</text>
<text x="201.3" y="76">SD0_CD_N</text>
<text x="55.5" y="83.1">DVP_D1</text>
<text x="55.5" y="81.3">DVP_D0</text>
<text x="55.5" y="84.9">DVP_D2</text>
<text x="55.5" y="86.7">DVP_D3</text>
<text x="55.5" y="90.2">DVP_D4</text>
<text x="55.5" y="92">DVP_D5</text>
<text x="55.5" y="93.8">DVP_D6</text>
<text x="55.5" y="95.5">DVP_D7</text>
<text x="183.5" y="95.5">MSC0_D0</text>
<text x="55.5" y="99.1">DVP_D8</text>
<text x="55.5" y="100.9">DVP_D9</text>
<text x="183.5" y="97.3">MSC0_CMD</text>
<text x="183.5" y="99.1">MSC0_D1</text>
<text x="183.5" y="100.9">MSC0_D2</text>
<text x="55.5" y="106.3">IR</text>
<text x="55.5" y="102.7">DVP_D10</text>
<text x="55.5" y="104.4">DVP_D11</text>
<text x="55.5" y="108">DVP_PCLK</text>
<text x="183.5" y="102.7">MSC0_D3</text>
<text x="55.5" y="111.5">DVP_MCLK</text>
<text x="55.5" y="117">IRCUTN</text>
<text x="55.5" y="118.8">IRCUTP</text>
<text x="55.5" y="120.4">SENSOR_RESET</text>
<text x="60.8" y="125.8">DVP_5V</text>
<text x="192.4" y="131.1">SD0_CD_N</text>
</g>
<g font-size="1.6" fill="#004080">
<text x="77.3" y="64.7">1</text>
<text x="80.7" y="64.7">S1</text>
<text x="180.2" y="62.4" transform="rotate(-90 180.2 62.4)">PAD1</text>
<text x="186.2" y="61.2">GND_1</text>
<text x="187.6" y="63">DAT2</text>
<text x="187.6" y="64.7">DAT3</text>
<text x="77.3" y="66.5">2</text>
<text x="77.3" y="68.3">3</text>
<text x="77.3" y="70.1">4</text>
<text x="77.3" y="71.8">5</text>
<text x="187.6" y="71.9">VSS2</text>
<text x="188" y="66.5">CMD</text>
<text x="188.1" y="68.3">VDD</text>
<text x="188.5" y="70.1">CLK</text>
<text x="77.3" y="73.6">6</text>
<text x="77.3" y="75.4">7</text>
<text x="77.3" y="77.2">8</text>
<text x="187.6" y="73.6">DAT0</text>
<text x="187.6" y="75.4">DAT1</text>
<text x="189.2" y="77.2">CD</text>
<text x="77.3" y="79">9</text>
<text x="77.3" y="80.7">10</text>
<text x="77.3" y="82.5">11</text>
<text x="180.2" y="80.5" transform="rotate(-90 180.2 80.5)">PAD2</text>
<text x="186.2" y="79">GND_2</text>
<text x="77.3" y="84.3">12</text>
<text x="77.3" y="86.1">13</text>
<text x="77.3" y="87.8">14</text>
<text x="77.3" y="89.6">15</text>
<text x="77.3" y="91.4">16</text>
<text x="77.3" y="93.2">17</text>
<text x="77.3" y="95">18</text>
<text x="77.3" y="96.7">19</text>
<text x="77.3" y="98.5">20</text>
<text x="77.3" y="100.3">21</text>
<text x="77.3" y="102.1">22</text>
<text x="77.3" y="103.8">23</text>
<text x="77.3" y="105.6">24</text>
<text x="77.3" y="107.4">25</text>
<text x="77.3" y="109.2">26</text>
<text x="77.3" y="111">27</text>
<text x="77.3" y="112.7">28</text>
<text x="77.3" y="114.5">29</text>
<text x="77.3" y="116.3">30</text>
<text x="77.3" y="118.1">31</text>
<text x="77.3" y="119.8">32</text>
<text x="77.3" y="123.4">34</text>
<text x="77.3" y="125.2">35</text>
<text x="77.3" y="121.6">33</text>
<text x="77.3" y="127">36</text>
<text x="80.7" y="127">S2</text>
</g>
<text font-size="1.5" x="227.6" y="198.7">Size</text>
<g font-size="1.3">
<text x="30.8" y="1.3">5</text>
<text x="88.9" y="1.3">4</text>
<text x="146.9" y="1.3">3</text>
<text x="205" y="1.3">2</text>
<text x="263.1" y="1.3">1</text>
<text x=".4" y="28.5">D</text>
<text x="292.5" y="28.5">D</text>
<text x=".4" y="79.5">C</text>
<text x="292.5" y="79.5">C</text>
<text x=".4" y="130.6">B</text>
<text x="292.5" y="130.6">B</text>
<text x=".4" y="181.7">A</text>
<text x="292.5" y="181.7">A</text>
<text x="30.8" y="207.4">5</text>
<text x="88.9" y="207.4">4</text>
<text x="146.9" y="207.4">3</text>
<text x="205" y="207.4">2</text>
<text x="263.1" y="207.4">1</text>
</g>
</svg>
